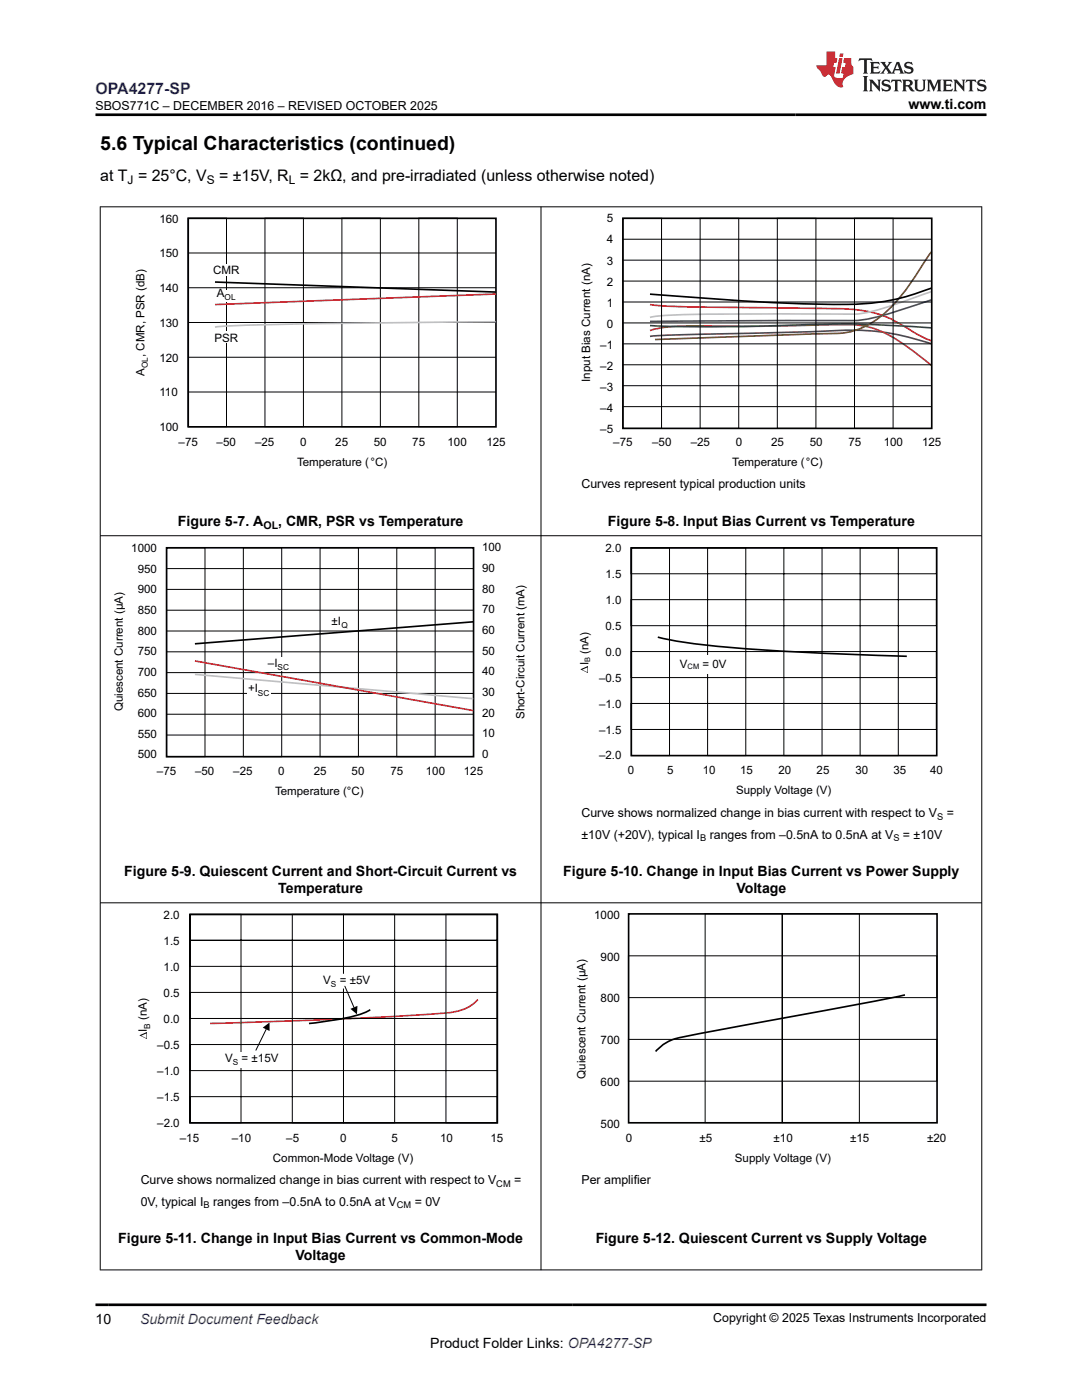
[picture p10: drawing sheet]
<svg xmlns="http://www.w3.org/2000/svg" width="216mm" height="279mm" viewBox="0 0 216 279" stroke-linecap="round" stroke-linejoin="round" font-family="sans-serif">
<path d="M37.5 43.5h7.7v41.7h-7.7zM37.6 50.5h61.4M37.6 57.4h61.4M52.9 43.5h7.6v41.7h-7.6zM68.2 43.5h7.7v41.7h-7.7zM83.6 43.5h7.6v41.7h-7.6zM37.6 64.4h61.4M37.6 71.3h61.4M37.6 78.2h61.4" fill="none" stroke="#000" stroke-width=".2"/>
<path d="M37.6 43.6h61.4v41.6h-61.4zM42.9 56.3l56 2" fill="none" stroke="#000" stroke-width=".33"/>
<path d="M98.9 64.2l-6.4 .1a1405.9 1405.9 0 0 0-48.9 .9l-.7 .1" fill="none" stroke="#bdbfc1" stroke-width=".33"/>
<path d="M98.9 58.7l-56 2.1" fill="none" stroke="#ed272d" stroke-width=".33"/>
<g fill="#fff">
<path d="M43.5 52.8h4.7v2.3h-4.7z"/>
<path d="M43.5 57.8h4.7v2.4h-4.7z"/>
<path d="M42.3 66.2h5.9v2.3h-5.9z"/>
</g>
<path d="M129.7 60.8a170 170 0 0 0 18.5 .6l16.1 .2a33.9 33.9 0 0 1 11.6 1.3 50.7 50.7 0 0 1 7.8 4.2l2.2 .9M38.9 131.9l55.5 9.9" fill="none" stroke="#ed272d" stroke-width=".33"/>
<path d="M129.7 67.1l5.8-.3 22.7-.5a160.7 160.7 0 0 1 15.7-.3 55 55 0 0 1 12 2.6" fill="none" stroke="#68265e" stroke-width=".33"/>
<path d="M129.7 66a32.4 32.4 0 0 1 9.8-1 665.9 665.9 0 0 0 28.9-.2 17.1 17.1 0 0 1 11 3.3l2.4 1.6 4.1 3.3" fill="none" stroke="#9d3a3a" stroke-width=".33"/>
<path d="M129.7 65a518.2 518.2 0 0 0 37.4-.3l7.5 .1 11.3 .6" fill="none" stroke="#286b49" stroke-width=".33"/>
<path d="M185.9 59.8l-3 1a51.3 51.3 0 0 1-12.5 3.2l-40.7 .1" fill="none" stroke="#285b75" stroke-width=".33"/>
<path d="M185.9 58.2l-3 1a64.2 64.2 0 0 1-11.5 3.4l-1 .1a800.9 800.9 0 0 0-38.5 .3l-2.2 .3M38.9 134.6l55.5 4.8" fill="none" stroke="#bdbfc1" stroke-width=".33"/>
<path d="M185.9 50.2l-.4 .6a92.1 92.1 0 0 1-6.5 9.2 16.6 16.6 0 0 1-12.3 6.5l-36 1.3" fill="none" stroke="#6b4f28" stroke-width=".33"/>
<path d="M124.3 43.6h61.6v41.9h-61.6zM185.9 57.5a45.5 45.5 0 0 1-19.2 3.3 584.5 584.5 0 0 1-37-2.1M33.2 109.3h61.3v41.7h-61.3zM94.4 124.1l-55.5 4.4" fill="none" stroke="#000" stroke-width=".33"/>
<g fill="none" stroke="#000" stroke-width=".2">
<path d="M124.3 47.7h61.6M124.3 51.9h61.6M124.3 56.1h61.6M124.3 43.6h7.7v41.9h-7.7zM139.7 43.6h7.7v41.9h-7.7zM155.1 43.6h7.7v41.9h-7.7zM170.5 43.6h7.7v41.9h-7.7zM124.3 60.3h61.6M124.3 64.4h61.6M124.3 68.6h61.6M124.3 72.8h61.6M124.3 77h61.6"/>
<path d="M124.3 81.2h61.6M33.2 113.5h61.3M33.2 117.6h61.3M33.2 109.3h7.7v41.7h-7.7zM48.6 109.3h7.6v41.7h-7.6zM63.9 109.3h7.6v41.7h-7.6zM79.2 109.3h7.6v41.7h-7.6zM33.2 121.8h61.3M33.2 125.9h61.3M33.2 130.1h61.3M33.2 134.2h61.3M33.2 138.4h61.3"/>
<path d="M33.2 142.5h61.3M33.2 146.7h61.3"/>
</g>
<g fill="#fff">
<path d="M49.3 136.4h4.7v2.7h-4.7z"/>
<path d="M53.7 131.1h3.4v2.7h-3.4z"/>
</g>
<path d="M126 109.3h60.9v41.5h-60.9zM131.3 127.2a107.9 107.9 0 0 0 19.1 2.4l14.7 .8 15.8 .6" fill="none" stroke="#000" stroke-width=".33"/>
<path d="M125.9 109.3h60.9v5.2h-60.9zM125.9 119.7h60.9v5.2h-60.9zM126 109.3h7.6v41.5h-7.6zM141.2 109.3h7.6v41.5h-7.6zM156.4 109.3h7.6v41.5h-7.6zM171.6 109.3h7.6v41.5h-7.6zM125.9 130h60.9v5.2h-60.9zM125.9 140.4h60.9v5.2h-60.9z" fill="none" stroke="#000" stroke-width=".2"/>
<path d="M137.2 130.7h8.6v3.8h-8.6z" fill-rule="evenodd" fill="#fff"/>
<path d="M37.9 182.5h61.3v41.6h-61.3z" fill="none" stroke="#000" stroke-width=".33"/>
<path d="M95.4 199.5a9.1 9.1 0 0 1-6.4 2.7 1082.4 1082.4 0 0 1-47.1 2.1" fill="none" stroke="#ed3136" stroke-width=".33"/>
<path d="M37.9 182.5h10.2v41.6h-10.2zM37.9 187.7h61.3v5.2h-61.3zM37.9 198.1h61.3v5.2h-61.3zM37.9 182.5h61.3v5.2h-61.3zM58.3 182.5h10.2v41.6h-10.2zM68.5 182.5h10.2v41.6h-10.2zM89 182.5h10.2v41.6h-10.2zM37.9 208.5h61.3v5.2h-61.3zM37.9 218.9h61.3v5.2h-61.3z" fill="none" stroke="#000" stroke-width=".2"/>
<g fill="#fff">
<path d="M64.2 194.3l9.8 .1v2.9h-9.8z" fill-rule="evenodd"/>
<path d="M46.4 209.9h8.7v3.2h-8.7z" fill-rule="evenodd"/>
</g>
<path d="M125.4 182.4h61.6v41.7h-61.6zM180.6 198.6l-8.4 1.6-35.8 6.7a8.6 8.6 0 0 0-5.6 2.9M73.9 201.5a25 25 0 0 1-9.2 2.4l-3 .4" fill="none" stroke="#000" stroke-width=".33"/>
<g fill="none" stroke="#000" stroke-width=".2">
<path d="M19.9 41.3h176.1M20 41.2v212.3M107.9 41.2v212.3M195.9 41.2v212.3M19.9 106.9h176.1M19.9 180.2h176.1M68.8 196.8l1.8 4.2M125.4 190.8h61.5v8.3h-61.5zM140.7 182.4h15.4v41.6h-15.4zM156.1 182.4h15.4v41.6h-15.4zM53.1 205.4l-2 4.2M125.4 207.4h61.5v8.4h-61.5z"/>
<path d="M19.9 253.4h176.1"/>
</g>
<path d="M52.4 205.1l1.4-1v1.7zM69.9 201.3l1.4-.6-.1 1.7z" fill="#000"/>
<path d="M171.5 11.6l-.2 .6 .5-.2h.6v.1v2.2l-.2 .4h1l-.2-.4v-2.2v-.1h.5l.6 .2-.2-.6zM173.6 12.4l.2 .3v1.6l-.2 .4h1.9l.1-.6a1.08 1.08 0 0 1-1.3 .2v-.7h.6l.4 .2v-.7l-.4 .2h-.6v-.5l.2-.2a1 1 0 0 1 1 .3l-.1-.5zM175.7 12.4l.9 1.1-1 1.2h.9l-.2-.2 .5-.8 .4 .8-.2 .2h1.6l-.2-.2 .2-.5h.9l.1 .5-.1 .2h.9l-.2-.4-.8-1.9h-.5l-.9 2.1-.9-1.1 .9-1h-.8l.2 .2-.4 .6-.4-.6 .2-.2zM179 12.8l.4 1h-.7zM180.7 12.5a.65 .65 0 0 0-.2 .7 .65 .65 0 0 0 .6 .5l.6 .1 .1 .3a.79 .79 0 0 1-.7 .4 .79 .79 0 0 1-.7-.5l.1 .7 .2-.1a.93 .93 0 0 0 1.1 0 .93 .93 0 0 0 .4-.9 1.46 1.46 0 0 0-1.2-.6l-.1-.3a1.09 1.09 0 0 1 1.2 .2l-.2-.6-.1 .1-.5-.2zM172.2 15.2l.2 .4v2.2l-.2 .4h1l-.2-.4v-2.2l.2-.4zM173.4 15.9l.2 .4v1.5l-.2 .4h.8l-.3-.4 .1-1.3 1.6 1.8v-2l.2-.4h-.7l.1 .2 .1 1.1-1.2-1.3zM176.2 16a.65 .65 0 0 0-.2 .8 .65 .65 0 0 0 .6 .4l.6 .2 .1 .2a.79 .79 0 0 1-.7 .4 .79 .79 0 0 1-.7-.5l.1 .7 .2-.1a.93 .93 0 0 0 1.1 .1 .93 .93 0 0 0 .4-1 1.46 1.46 0 0 0-1.2-.5l-.1-.4a1.09 1.09 0 0 1 1.2 .2l-.1-.6-.2 .1-.5-.1zM177.9 15.9l-.1 .6a.63 .63 0 0 1 .8-.3v1.6l-.3 .4h1l-.2-.4v-1.6a.66 .66 0 0 1 .8 .3l-.1-.6zM180 15.9l.2 .4v1.5l-.2 .4h1l-.2-.2-.1-.7h.5l.1 .2a.79 .79 0 0 0 1.2 .6l-1-.9a.61 .61 0 0 0 .6-.6 .61 .61 0 0 0-.5-.7zM180.8 16.2h.1a.47 .47 0 0 1 .5 .1 .47 .47 0 0 1 .1 .5l-.1 .1-.7 .1zM182.3 15.9l.2 .2a2.27 2.27 0 0 0 .4 2 1.04 1.04 0 0 0 1.7-.7v-1.3l.2-.2h-.8l.2 .4v1.1a.6 .6 0 0 1-.6 .6 .6 .6 0 0 1-.6-.6v-1.1l.3-.4zM184.9 15.9l.2 .4v1.5l-.2 .4h.8l-.3-.4v-1.4l.9 1.9 .9-1.9v1.4l-.3 .4h1l-.2-.4v-1.5l.2-.4h-.8l-.7 1.5-.6-1.5zM188.1 15.9l.2 .4v1.5l-.2 .4h1.9l.1-.6a1.09 1.09 0 0 1-1.3 .2v-.7h.6l.4 .2v-.6l-.4 .2h-.6v-.6l.2-.1a1.01 1.01 0 0 1 1 .3l-.1-.6zM190.2 15.9l.3 .4v1.5l-.3 .4h.8l-.2-.4v-1.3l1.6 1.8v-2l.2-.4h-.7l.2 .2v1.1l-1.2-1.3zM192.8 15.9l-.1 .6a.63 .63 0 0 1 .8-.3v1.6l-.3 .4h1l-.2-.4v-1.6a.66 .66 0 0 1 .8 .3l-.1-.6zM195.2 16a.65 .65 0 0 0-.2 .8 .65 .65 0 0 0 .6 .4l.6 .2 .2 .2a.79 .79 0 0 1-.7 .4 .79 .79 0 0 1-.7-.5l.1 .7 .2-.1a.93 .93 0 0 0 1 .1 .93 .93 0 0 0 .5-1 1.46 1.46 0 0 0-1.3-.5v-.4a1.09 1.09 0 0 1 1.2 .2l-.2-.6-.2 .1-.5-.1z" fill="#231f20"/>
<path d="M164.9 10.3v2.7h-2l.1 .4 .8 1a.95 .95 0 0 0 1 .9 .59 .59 0 0 1 .5-.4 .59 .59 0 0 1 .5 .3l.4 .8a1.59 1.59 0 0 0 2.1 1.4 1.61 1.61 0 0 1 1-2.3l1-.3-.1-1.5a1.59 1.59 0 0 1-.3-1.7h-1.5l-.2 .9h.6l-.2 .9h-.5l-.2 .9v.3l.4 .1-.1 .9h-.7a.73 .73 0 0 1-1-.7l.3-1.5h-.5l.1-.9h.5l.2-.9h-.5v-1.3zM167.4 11.6l-.6 3.1h.7l.6-3.1zM167.6 10.7l-.1 .6h.7l.1-.6z" fill="#ed1c24"/>
<path d="M19 22.9h177.8M19 260.4h177.8" fill="none" stroke="#000" stroke-width=".53"/>
<text font-size="3.9" x="20" y="29.9">5.6 Typical Characteristics (continued)</text>
<text font-size="3.2" fill="#00f" x="19" y="18.7">OPA4277-SP</text>
<g font-size="3.2">
<text x="20" y="36.1">at T = 25°C, V</text>
<text x="43.7" y="36.1">= ±15V, R = 2kΩ, and pre-irradiated (unless otherwise noted)</text>
</g>
<g font-size="2.8">
<text x="181.3" y="21.8">www.ti.com</text>
<text x="35.5" y="104.9">Figure 5-7. A</text>
<text x="55.5" y="104.9">, CMR, PSR vs Temperature</text>
<text x="121.3" y="104.9">Figure 5-8. Input Bias Current vs Temperature</text>
<text x="24.8" y="174.8">Figure 5-9. Quiescent Current and Short-Circuit Current vs</text>
<text x="55.5" y="178.2">Temperature</text>
<text x="112.4" y="174.8">Figure 5-10. Change in Input Bias Current vs Power Supply</text>
<text x="146.9" y="178.2">Voltage</text>
<text x="23.6" y="248.1">Figure 5-11. Change in Input Bias Current vs Common-Mode</text>
<text x="59" y="251.4">Voltage</text>
<text x="118.9" y="248.1">Figure 5-12. Quiescent Current vs Supply Voltage</text>
<text x="19" y="264.2">10</text>
<text x="85.9" y="269">Product Folder Links: OPA4277-SP</text>
</g>
<text font-size="2.8" fill="#00f" x="27.9" y="264.2">Submit Document Feedback</text>
<g font-size="2.5">
<text x="19" y="21.9">SBOS771C – DECEMBER 2016 – REVISED OCTOBER 2025</text>
<text x="116" y="97.5">Curves represent typical production units</text>
<text x="116" y="167.4">±10V (+20V), typical I</text>
<text x="116" y="163.1">Curve shows normalized change in bias current with respect to V</text>
<text x="141.6" y="167.4">ranges from –0.5nA to 0.5nA at V</text>
<text x="180.2" y="167.4">= ±10V</text>
<text x="188.9" y="163.1">=</text>
<text x="28.1" y="236.4">Curve shows normalized change in bias current with respect to V</text>
<text x="102.6" y="236.4">=</text>
<text x="116" y="236.4">Per amplifier</text>
<text x="28.1" y="240.6">0V, typical I</text>
<text x="42.5" y="240.6">ranges from –0.5nA to 0.5nA at V</text>
<text x="82.8" y="240.6">= 0V</text>
<text x="142.3" y="263.9">Copyright © 2025 Texas Instruments Incorporated</text>
</g>
<g font-size="2.4">
<text x="25.5" y="36.7">J</text>
<text x="41.3" y="36.7">S</text>
<text x="57.6" y="36.7">L</text>
</g>
<g font-size="2.3">
<text x="31.8" y="44.4">160</text>
<text x="121.1" y="44.4">5</text>
<text x="31.8" y="51.4">150</text>
<text x="121.1" y="48.6">4</text>
<text x="121.1" y="52.8">3</text>
<text x="31.8" y="58.3">140</text>
<text x="42.5" y="54.8">CMR</text>
<text x="43.3" y="59.3">A</text>
<text x="121.1" y="57">2</text>
<text x="31.8" y="65.2">130</text>
<text x="121.1" y="61.2">1</text>
<text x="121.1" y="65.4">0</text>
<text x="28.8" y="71.3" transform="rotate(-90 28.8 71.3)">, CMR, PSR (dB)</text>
<text x="42.8" y="68.2">PSR</text>
<text x="119.8" y="69.6">–1</text>
<text x="28.8" y="75" transform="rotate(-90 28.8 75)">A</text>
<text x="31.8" y="72.2">120</text>
<text x="117.8" y="76.3" transform="rotate(-90 117.8 76.3)">Input Bias Current (nA)</text>
<text x="119.8" y="73.8">–2</text>
<text x="119.8" y="78">–3</text>
<text x="31.8" y="79.1">110</text>
<text x="119.8" y="82.2">–4</text>
<text x="31.8" y="86">100</text>
<text x="35.6" y="89.1">–75</text>
<text x="43.2" y="89.1">–50</text>
<text x="50.9" y="89.1">–25</text>
<text x="59.9" y="89.1">0</text>
<text x="66.9" y="89.1">25</text>
<text x="74.6" y="89.1">50</text>
<text x="82.3" y="89.1">75</text>
<text x="89.3" y="89.1">100</text>
<text x="97.1" y="89.1">125</text>
<text x="119.8" y="86.4">–5</text>
<text x="122.4" y="89.1">–75</text>
<text x="130.1" y="89.1">–50</text>
<text x="137.8" y="89.1">–25</text>
<text x="146.8" y="89.1">0</text>
<text x="153.9" y="89.1">25</text>
<text x="161.6" y="89.1">50</text>
<text x="169.3" y="89.1">75</text>
<text x="176.3" y="89.1">100</text>
<text x="184" y="89.1">125</text>
<text x="59.3" y="93.1">Temperature (°C)</text>
<text x="146.1" y="93.1">Temperature (°C)</text>
<text x="26.2" y="110.2">1000</text>
<text x="96.2" y="110.1">100</text>
<text x="120.8" y="110.3">2.0</text>
<text x="27.5" y="114.3">950</text>
<text x="27.5" y="118.4">900</text>
<text x="96.2" y="114.2">90</text>
<text x="96.2" y="118.3">80</text>
<text x="120.8" y="115.4">1.5</text>
<text x="27.5" y="122.5">850</text>
<text x="66.2" y="124.6">±I</text>
<text x="96.2" y="122.4">70</text>
<text x="120.8" y="120.6">1.0</text>
<text x="120.8" y="125.7">0.5</text>
<text x="27.5" y="126.6">800</text>
<text x="27.5" y="130.8">750</text>
<text x="96.2" y="126.5">60</text>
<text x="96.2" y="130.7">50</text>
<text x="117.4" y="130.5" transform="rotate(-90 117.4 130.5)">(nA)</text>
<text x="120.8" y="130.9">0.0</text>
<text x="27.5" y="134.9">700</text>
<text x="53.5" y="133.1">–I</text>
<text x="96.2" y="134.8">40</text>
<text x="117.4" y="132.8" transform="rotate(-90 117.4 132.8)">I</text>
<text x="119.5" y="136.1">–0.5</text>
<text x="135.7" y="133.3">V</text>
<text x="140.2" y="133.3">= 0V</text>
<text x="24.5" y="142" transform="rotate(-90 24.5 142)">Quiescent Current (µA)</text>
<text x="27.5" y="139">650</text>
<text x="27.5" y="143.1">600</text>
<text x="49.5" y="138.2">+I</text>
<text x="96.2" y="138.9">30</text>
<text x="96.2" y="143">20</text>
<text x="104.6" y="143.5" transform="rotate(-90 104.6 143.5)">Short-Circuit Current (mA)</text>
<text x="119.5" y="141.2">–1.0</text>
<text x="27.5" y="147.2">550</text>
<text x="96.2" y="147.1">10</text>
<text x="119.5" y="146.4">–1.5</text>
<text x="27.5" y="151.4">500</text>
<text x="31.3" y="154.8">–75</text>
<text x="38.9" y="154.8">–50</text>
<text x="46.5" y="154.8">–25</text>
<text x="55.5" y="154.8">0</text>
<text x="62.6" y="154.8">25</text>
<text x="70.2" y="154.8">50</text>
<text x="77.9" y="154.8">75</text>
<text x="85" y="154.8">100</text>
<text x="92.6" y="154.8">125</text>
<text x="96.2" y="151.3">0</text>
<text x="119.5" y="151.6">–2.0</text>
<text x="125.3" y="154.5">0</text>
<text x="133.1" y="154.5">5</text>
<text x="140.2" y="154.5">10</text>
<text x="147.7" y="154.5">15</text>
<text x="155.3" y="154.5">20</text>
<text x="163" y="154.5">25</text>
<text x="170.7" y="154.5">30</text>
<text x="178.3" y="154.5">35</text>
<text x="185.6" y="154.5">40</text>
<text x="54.9" y="158.7">Temperature (°C)</text>
<text x="146.9" y="158.4">Supply Voltage (V)</text>
<text x="32.7" y="183.4">2.0</text>
<text x="118.6" y="183.3">1000</text>
<text x="32.7" y="188.6">1.5</text>
<text x="119.9" y="191.7">900</text>
<text x="32.7" y="193.8">1.0</text>
<text x="64.5" y="196.3">V</text>
<text x="67.8" y="196.3">= ±5V</text>
<text x="29.3" y="203.6" transform="rotate(-90 29.3 203.6)">(nA)</text>
<text x="32.7" y="199">0.5</text>
<text x="119.9" y="200.1">800</text>
<text x="29.3" y="206" transform="rotate(-90 29.3 206)">I</text>
<text x="31.4" y="209.4">–0.5</text>
<text x="32.7" y="204.2">0.0</text>
<text x="119.9" y="208.4">700</text>
<text x="31.4" y="214.6">–1.0</text>
<text x="44.9" y="211.9">V</text>
<text x="48.2" y="211.9">= ±15V</text>
<text x="116.8" y="215.3" transform="rotate(-90 116.8 215.3)">Quiescent Current (µA)</text>
<text x="31.4" y="219.8">–1.5</text>
<text x="119.9" y="216.8">600</text>
<text x="31.4" y="225">–2.0</text>
<text x="35.9" y="227.9">–15</text>
<text x="46.3" y="227.9">–10</text>
<text x="57.1" y="227.9">–5</text>
<text x="67.9" y="227.9">0</text>
<text x="78.1" y="227.9">5</text>
<text x="87.8" y="227.9">10</text>
<text x="97.8" y="227.9">15</text>
<text x="119.9" y="225.2">500</text>
<text x="124.9" y="228">0</text>
<text x="139.6" y="228">±5</text>
<text x="154.4" y="228">±10</text>
<text x="169.6" y="228">±15</text>
<text x="185" y="228">±20</text>
<text x="54.5" y="231.8">Common-Mode Voltage (V)</text>
<text x="146.6" y="232">Supply Voltage (V)</text>
</g>
<text font-size="2.1" x="52.6" y="105.5">OL</text>
<g font-size="1.9">
<text x="139.7" y="167.8">B</text>
<text x="178.3" y="167.8">S</text>
<text x="187" y="163.6">S</text>
<text x="99" y="236.9">CM</text>
<text x="40.6" y="241.1">B</text>
<text x="79.2" y="241.1">CM</text>
</g>
<g font-size="1.7">
<text x="44.8" y="59.9">OL</text>
<text x="29.5" y="73.5" transform="rotate(-90 29.5 73.5)">OL</text>
</g>
<g font-size="1.6">
<text x="68.2" y="125.3">Q</text>
<text x="55.4" y="133.7">SC</text>
<text x="51.5" y="138.8">SC</text>
<text x="66" y="196.9">S</text>
<text x="29.9" y="205.3" transform="rotate(-90 29.9 205.3)">B</text>
<text x="46.5" y="212.5">S</text>
</g>
<g font-size="1.5">
<text x="117.7" y="132.2" transform="rotate(-90 117.7 132.2)">B</text>
<text x="137.2" y="133.6">CM</text>
</g>
</svg>
